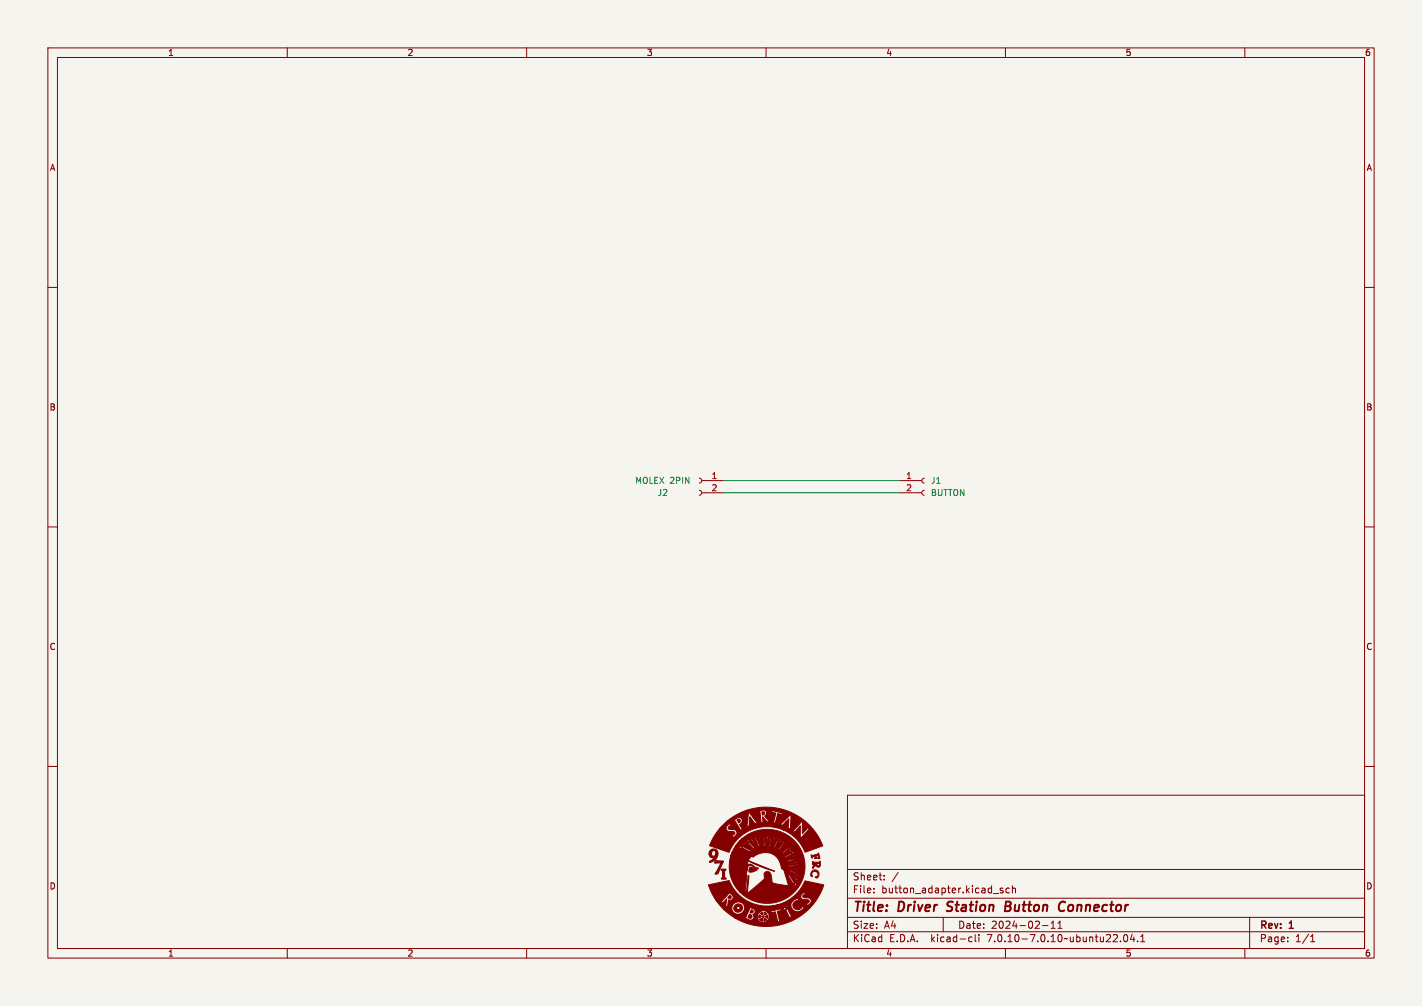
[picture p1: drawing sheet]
<svg xmlns="http://www.w3.org/2000/svg" width="297mm" height="210mm" viewBox="0 0 297 210" stroke-linecap="round" stroke-linejoin="round" font-family="sans-serif">
<path d="M0 0h297v210h-297z" fill="#f5f4ef" stroke="#f5f4ef" stroke-width=".21"/>
<g fill="none" stroke="#840000" stroke-width=".21">
<path d="M10 10h277v190h-277zM12 12h273v186h-273zM60 10v2M110 10v2M160 10v2M210 10v2M260 10v2M10 60h2M285 60h2M146 99.8l.4 .2 .2 .3-.2 .4-.4 .1M193 99.8l-.3 .2-.2 .3 .2 .4 .3 .1M10 110h2"/>
<path d="M146 102.4l.4 .1 .2 .4-.2 .3-.4 .2M146.6 102.9h4.5M146.6 100.3h4.5M188 102.9h4.5M188 100.3h4.5M193 102.4l-.3 .1-.2 .4 .2 .3 .3 .2M285 110h2M10 160h2M285 160h2M177 166h108v32h-108zM60 198v2M110 198v2"/>
<path d="M160 198v2M177 194.5h108M177 191.5h108M177 187.5h108M177 181.5h108M182.5 186.3v.1M182.5 185.5v.1M184.7 183.6v.1M184.7 182.8v.1M187.6 182.1l-1.3 2M197 191.5v3M202.6 195.6l.4 .1"/>
<path d="M203 196.5l-.4 .1M203.7 195.1v1.3l.2 .2M204.5 195.1v.1M204.5 195.6v1M209.5 185.5l-.4-.1-.2 .2 .1 .2 .5 .2v.3h-.6M210 198v2M210.8 185.5l-.4-.1-.3 .3 .1 .6h.6M211.5 185.5l.2-.1 .3 .1 .1 .9M211.5 184.9v1.5M217.7 193.2h1.2M219.5 193.8h.9M219.5 192.7l.5-.4v1.5"/>
<path d="M221 193.8h.8M221 192.7l.4-.4v1.5M234 196.5v.1M234.9 195.2l.1-.1a.8 .8 0 0 1 .6 .7 .8 .8 0 0 1-.6 .8 1 1 0 0 1-.1-1.4zM236.5 195l-.4 1.1h.9M236.8 195.6v1M237.6 196.5v.1M238.2 196.6h.9M238.2 195.5l.5-.4v1.5M260 198v2M261 191.5v6.5M269 196.5v.1"/>
<path d="M269 195.7v.1M273.7 196.6h.9M273.7 195.5l.5-.4v1.5"/>
</g>
<path d="M197.7 190.1l.3 .1M198 188.4l-.1 .6M210 189.2h.7M210.7 189.2l.2 .1M210.8 188.2h-.7l-.2 2 .9-.1M210.9 189.1l-.2 .1M222.3 190l-.4 .2-.5-.1M222.5 188.4l-.1-.1a.76 .76 0 0 0-1 .2" fill="none" stroke="#840000" stroke-width=".4"/>
<g fill="#840000" stroke="#840000" stroke-width=".21">
<path d="M148 184.7l2.7-.6a2.24 2.24 0 0 1 1.6-.2 8.5 8.5 0 0 0 10 5h2.9l.1 .6 .4 .7h.3a1.34 1.34 0 0 0 1.8-.9l-.1-.2-.4 .6a.99 .99 0 0 1-1.6-.4 .99 .99 0 0 1 1-1.3l.2 .1a.43 .43 0 0 0-.3-.6 .43 .43 0 0 0-.5 .3l-.7 .6-.2 .5h-2.9h.1a8.5 8.5 0 0 0 3.3-1.7h1.5l.3 .5 .9 .1a.42 .42 0 0 1 .6 .4 .42 .42 0 0 1-.6 .3l.3 .6 .2-.3a.73 .73 0 0 0 .4-1.1l-.4-.3h-1.1a.42 .42 0 0 1 0-.6 .42 .42 0 0 1 .5-.1l-.4-.5-.5 .5-.2 .5h-1.5l.2-.2a9.5 9.5 0 0 0 2.2-3.1l3.9 .9a12.7 12.7 0 0 1-18.6 6.8h2.1l1.4 .5 .3-.1 .3-.7h.6l.1 .1-.1 .1 .2 .3-.1 .1h.1l.1 .3h.1v.2l.7 .3 .1-.1 .3 .1 .9-.5-.1-.1 .3-.2-.1-.1 .1-.1v-.3l.1-.1h-.1l.1-.1-.2-.1 .1-.3-.2-.2v-.2l-.2 .1 .1-.2-.5-.1-.1-.2h1.2l.2 .7 .7-.4 .4 1.6a.23 .23 0 0 1 .1 .3 .23 .23 0 0 1-.2 .2 .57 .57 0 0 0 .8-.1l.1-.2h-.3l-.3-1.2a.41 .41 0 0 1-.1-.6 .41 .41 0 0 1 .6-.1v.1a.34 .34 0 0 0 .2-.3 .34 .34 0 0 0-.1-.3h.5l.1 .1a.86 .86 0 0 1 .8 .9l.2 .5a.28 .28 0 0 0 .2 .4 .28 .28 0 0 0 .4-.2l-.4-.9a1.16 1.16 0 0 1-.2-1.3h-.1a.22 .22 0 0 0-.3-.2 .22 .22 0 0 0-.1 .4l-.3 .1v-.4l-.3 .6-.6-.1-.1 .1-1.6 .4h-2.3v.1l-.1-.1v.2l-.4 .1-.1 .3h-.1l-.2 .6h-.6l-.3-.4a.69 .69 0 0 0 .5-.8 .69 .69 0 0 0-.7-.5l-.5-.2 .1 .3-.2 .5-.6 1.3-.2-.1-.1 .2h-2.1l-2.2-1.8 1.7 .1 .1 .3-.2 .2 .5 .1-.1 .3 .2-.1 .4 .1v.2l.4-.2 .2 .2 .1-.2 .3-.1 .2 .1a.36 .36 0 0 1 .4-.5v-.2l.3-.3a.28 .28 0 0 1-.2-.2 .28 .28 0 0 1 .2-.3 .28 .28 0 0 1-.3-.2 .28 .28 0 0 1 .2-.3 .31 .31 0 0 1-.4-.1 .31 .31 0 0 1-.1-.4 .28 .28 0 0 1-.4 .1 .28 .28 0 0 1-.1-.3 .34 .34 0 0 1-.4 .2 .34 .34 0 0 1-.3-.2 .3 .3 0 0 1-.2 .3 .3 .3 0 0 1-.3-.1v.2l-.2 .3-.3-.1a.31 .31 0 0 1 .1 .4 .31 .31 0 0 1-.4 .2 .3 .3 0 0 1 .3 .3 .3 .3 0 0 1-.3 .2h-1.4l-1.6-1.8h.9l.6 .6v-.3l.7-.7-.2 1.5 .5 .3-.1-.3 .1-.9a.27 .27 0 0 1 .1-.3 .27 .27 0 0 1 .4 0h.1a.71 .71 0 0 0 .4-.7 .71 .71 0 0 0-.5-.7l-.4-.2v.2l-1.4 1.6-1.2-.1-1.1-1.8z"/>
<path d="M154.5 175.5l.4-.3h1.8l1.3 1.9 .2-.2 3.6 .1 .9-1.6a.38 .38 0 0 0 .1-.6l-.1 .3h-.2v-.3l-.3 .3v.5l-.6 1.3h-3.4l-1.1-2h.4l.4 .5 .6 1.5h2.8l.8-2-.1-.3a.16 .16 0 0 1 0 .2 .16 .16 0 0 1-.2 0 .16 .16 0 0 1 0-.2l-.7 2.2h-2.4l-.5-1.3 .1-.6-.3-.3h.4l.2 .4 .5 1.8 .2-.1-.4-1.9h.3l.2 .4 .2 1.5 1.2 .1 .3-1.5 .2-.4-.1-.5-.1 .3-.2-.1 .1-.3a.62 .62 0 0 0-.2 .9l-.2 1.5h-.8l-.2-1.6 .2-.5h.2l.1 .3v1.8h.2l.1-2.3a.18 .18 0 0 1-.2 .2 .18 .18 0 0 1-.1-.3l-.1 .3h-.2l-.3-.3 .1 .2-.2 .1-.2-.2v.4h-.3l-.2-.4v.3l-.2-.1h-.5l-.1 .3h-.1l-.1-.3-.2 .3h-.5a.18 .18 0 0 1 0 .3 .18 .18 0 0 1-.2 0 .18 .18 0 0 1-.1-.2v.2h-1.8a7.8 7.8 0 0 1 11.2 .4 7.8 7.8 0 0 1-.8 11.2 8.1 8.1 0 0 1-10.7-.5h1l.3-.3 .4-3.2 .1 .1-.3 3.6 3.2-2.7a.76 .76 0 0 0 .3-1.1 .74 .74 0 0 1 .7-.8 .74 .74 0 0 1 .8 .8l.2 1.4a6.7 6.7 0 0 0 3.3 .8l-.6-2.3h.5l1 1.7 .1 .6 .4 .3v-.3l.2-.1 .1 .3a.55 .55 0 0 0 .1-.6 .55 .55 0 0 0-.5-.3l-1.1-1.7-.8 .1-.1-.5h.6l.4 .2 1.4 1.6h.3a.17 .17 0 0 1-.2-.1 .17 .17 0 0 1 .1-.2 .17 .17 0 0 1 .2 .1l-1.6-1.4-.2-.4h-.3l.2 .1-.1 .2-.8-.1-.2-.5h.9l1.5 .9a.49 .49 0 0 0 .3 .4 .49 .49 0 0 0 .5-.1l-.2-.1v-.1h.3l-.3-.3-.5-.1-1.4-.8-.2 .2h-.9v-.2a.44 .44 0 0 1-.6-.5 3.5 3.5 0 0 0-5.8-2l-.4-.1-.7 .8 5.6 2.3-3.2-1.1-2.4-1.2v1a1.03 1.03 0 0 1 1.5 .4l.7 .2v.2l-.6-.1-.6-.4a.54 .54 0 0 0-.9-.1h-.1l-.4 1.8 .2 .1-.4 3.6h-1a7.6 7.6 0 0 1-2-7.7l4.6 .1a6 6 0 0 1 3-1 3.7 3.7 0 0 1 3.3 3.5l-.1-.6h.4l.1 .4 .1-.1a.35 .35 0 0 0-.1-.4 .35 .35 0 0 0-.5 0l-.1-.2a.3 .3 0 0 1-.1-.4 .3 .3 0 0 1 .4-.1l.1 .3h.1a.37 .37 0 0 0-.2-.5 .37 .37 0 0 0-.4 .2l-.3-.4a.22 .22 0 0 1 0-.3 .22 .22 0 0 1 .4 .1l.1 .1h.1l-.2-.5-.6 .2-.1-.1a.32 .32 0 0 1-.3-.3 .32 .32 0 0 1 .3-.3l.2 .2h.2l-.4-.4-.2 .2a.5 .5 0 0 1-.8-.2 .24 .24 0 0 1 .1-.4 .24 .24 0 0 1 .4 .2h.1a.42 .42 0 0 0-.6-.4 .36 .36 0 0 1-.1 .4 .36 .36 0 0 1-.5 0 .3 .3 0 0 1-.3-.2 .3 .3 0 0 1 0-.3h.5l-.7-.2v.5h-.5a.33 .33 0 0 1-.4 0 .33 .33 0 0 1-.1-.4h.5v-.1h-.3a.25 .25 0 0 0-.4 .1 .25 .25 0 0 0 .1 .4l-1 .2-.1-.3 .5-.2-.3 .1a.25 .25 0 0 0-.3 .1 .25 .25 0 0 0 .1 .3l-.8 .5-.2-.3 .4-.4-.5 .3v.1a.26 .26 0 0 1 .2 .3 .26 .26 0 0 1-.2 .2h-4.6l.3-.6h3.8l.4 .5 .1-.1a.33 .33 0 0 1-.2-.4 .33 .33 0 0 1 .4-.2 .28 .28 0 0 1 .3-.2 .28 .28 0 0 1 .2 .3 .28 .28 0 0 1-.4 .2h.2a.33 .33 0 0 0 .4-.2 .33 .33 0 0 0-.2-.4l.6-.2a.27 .27 0 0 1 .4-.1 .27 .27 0 0 1 0 .4 .27 .27 0 0 1-.3 .1h.3a.3 .3 0 0 0 .3-.2 .3 .3 0 0 0-.1-.4h1.1v.4h-.5h.7v-.4l1 .2a.33 .33 0 0 1-.2 .4 .33 .33 0 0 1-.4-.2l.6 .3 .2-.5 .6 .3a.25 .25 0 0 1 .2 .2 .25 .25 0 0 1-.2 .3l-.4-.1a.42 .42 0 0 0 .4 .3 .42 .42 0 0 0 .4-.4l.6 .7-.4 .2-.3-.3a.36 .36 0 0 0 .3 .4 .36 .36 0 0 0 .4-.2h.1l.4 .7a.45 .45 0 0 1-.7-.2l.1 .2a.41 .41 0 0 0 .7 0l.1 .6a.22 .22 0 0 1-.1 .3 .22 .22 0 0 1-.3-.2l-.1-.1a.37 .37 0 0 0 .2 .4 .37 .37 0 0 0 .4-.1l.1 .4a.29 .29 0 0 1 .1 .4 .29 .29 0 0 1-.5 0l-.1-.4 .1 .5 .8-.1v.1l2 .5 .2-.1-.3-.1 .2-.2-.1-.1-2.2-.1-.1-.5h.3v.2h1.4l.4 .2 .3-.1-.2-.2 .1-.1 .2 .1a.45 .45 0 0 0-.4-.3 .45 .45 0 0 0-.4 .2h-1.7l-.1-.4h.3a.64 .64 0 0 0 .8 0h1.3l-.1-.3h.3l-.3-.1-.5 .1-1.8 .3-.1-.5h.3v.3l1.6-.4a.43 .43 0 0 0 .4 .1 .43 .43 0 0 0 .3-.4 .18 .18 0 0 1-.2 .1 .18 .18 0 0 1-.2-.1l.3-.2-.5-.1-.4 .4-1.3 .3h-.3l-.2-.4h.3l.1 .2 1.9-.6 .2-.2h-.3l.1-.3-2 .9h-.3l-.3-.5h.3l.2 .2 1.2-.6h.6l.3-.3h-.4v-.1l.3-.2a.77 .77 0 0 0-1 .4l-1.2 .6h-.3l-.2-.4 .4 .2 1.8-1.1a.16 .16 0 0 1-.2-.1 .16 .16 0 0 1 .2-.2h-.3l-1.6 1.2h-.3l-.4-.4h.4l.1 .2 1.3-1a.44 .44 0 0 0 .4-.1 .44 .44 0 0 0 .1-.4l-.2 .2-.1-.1 .1-.3-.4 .2-.2 .4-1.1 .9h-.4l-.4-.3 .6 .1 1.5-1.4v-.3l-.2 .2v-.3l-.1 .1-1.4 1.6h-.4l-.5-.3h.5l.2 .1 .8-1 .5-.3 .1-.4-.3 .1-.1-.1 .2-.2a.52 .52 0 0 0-.5 .6l-.9 1.2-1.2-.3 1 .1 1.2-1.7v-.1h-.3v-.2l-.2 .1-.9 1.8h-.8a5.8 5.8 0 0 0-4.6 .9h-3.8l.7-1.4h.7l.3 .4a1.47 1.47 0 0 1 1.3 .5l.6 .3 .4-.2-1.5-.8-.4-.4-.5-.1 .2 .3a.22 .22 0 0 1-.2 .1 .22 .22 0 0 1-.2-.2l-.7 .1 .4-.5h1.1l1.9 1.4 .2-.1-1.7-1.6h-.3l.3 .2-.1 .1h-1.4l.4-.5h1.3l.2 .4 .5 .2 1.1 1.1 .3-.1-1.3-1.3a.52 .52 0 0 0-.1-.6 .52 .52 0 0 0-.6 0 .22 .22 0 0 1 .3 .1 .22 .22 0 0 1-.1 .3z"/>
<path d="M150.6 181.5l.7-.1a.19 .19 0 0 1 .3 .2 .19 .19 0 0 1-.2 .2l-.1 .8a.51 .51 0 0 0 .4 .8l-.1 .1h-.7a.2 .2 0 0 1-.2-.1 .2 .2 0 0 1 .2-.2v-.9a.45 .45 0 0 0-.3-.7z"/>
<path d="M169.6 181.9a.86 .86 0 0 1 1.3 .1 .86 .86 0 0 1-.4 1.3l-.2-.2a.61 .61 0 0 0 .5-.7 .61 .61 0 0 0-.8-.4 .61 .61 0 0 0-.3 .8v.1a.3 .3 0 0 1-.4 0 .3 .3 0 0 1 0-.4z"/>
<path d="M149.5 179.6l1.2 .1a.28 .28 0 0 1 .4 .1 .28 .28 0 0 1-.2 .4l-.7 1.6a.65 .65 0 0 1-.8 .7l1.2-2.4-.9 .1a.29 .29 0 0 1-.5-.1 .29 .29 0 0 1 .2-.4z"/>
<path d="M169.7 179.9l1 .1 .6-.2a.93 .93 0 0 1-.4 1.2h-.1a.55 .55 0 0 0-.6-.2 .55 .55 0 0 0-.4 .5 .77 .77 0 0 1 .6-1h-.4l-.2 .2-.1-.2h.9a.32 .32 0 0 0 .2 .5 .32 .32 0 0 0 .3-.5h-1.4z"/>
<path d="M148.3 177.5a1.01 1.01 0 0 1 1.4 0 1.01 1.01 0 0 1 .1 1.4 1.54 1.54 0 0 1-1.6 1.1l1-.9a.86 .86 0 0 1-1.1-.8h.5a.47 .47 0 0 0 .6 .4 .47 .47 0 0 0 .3-.7 .48 .48 0 0 0-.6-.4 .48 .48 0 0 0-.3 .7h-.5z"/>
<path d="M169.4 178.5h.6a.96 .96 0 0 0 .9-.4l.3 .8a.22 .22 0 0 1 0 .3 .22 .22 0 0 1-.3 .1v-.2a.31 .31 0 0 0 0-.5 .31 .31 0 0 0-.5 .1l.3 .4-.5 .2-.1-.2a.2 .2 0 0 0 .1-.3 .2 .2 0 0 0-.3 0l-.3 .3z"/>
<path d="M151 172.3l.9-.9h1.2a.81 .81 0 0 1 .8 .7l.4 .6a.46 .46 0 0 1 .1 .7l.9-.4-.1-.1-.2 .1-.4-.6h1.3v.1l.8-.2-.2-.1v-.8l.5 .1a.16 .16 0 0 0 0-.3 .16 .16 0 0 0-.3 0l-.2 .2 .1-.9 .7 .9a.39 .39 0 0 1 .2 .7h5.4l.8 .3-.1-.3 .4-.4 .5 .1-.1-.3-.4 .2 .8-.8-.1 1.7-.3 .1 .8 .4-.1-.4 .1-1.7a.69 .69 0 0 0-.2-.9l-2.1 2h-5.4l.6-.2h4h-4h.2v-.2h-.3l-1.3-1.9a.21 .21 0 0 0-.4-.1 .21 .21 0 0 0 0 .3l-.3 2.3-1.4 .1a.22 .22 0 0 1-.1-.3 .22 .22 0 0 1 .2-.2l.3-.3v-.4a.71 .71 0 0 0-.6-.6 .71 .71 0 0 0-.7 .4l-.6 .4h-1.2l2.1-1.4 1.8-.8h2.7v.2h.2l.3 2.1-.3 .2 .9-.1-.2-.1-.2-1 1 1.1 .6-.1-.8-.8a.32 .32 0 0 1-.3-.3 .32 .32 0 0 1 .3-.3l.1-.5 1.9 .1-.3 1.5a.24 .24 0 0 1-.1 .3 .24 .24 0 0 1-.3 0l.1 .2 .7 .2 .1-.2a.27 .27 0 0 1-.2-.2 .27 .27 0 0 1 .1-.3l.4-1.4 .6 .2-.1 .1a.39 .39 0 0 0 .4-.5l-1-.1-1-.4-.2 .5h-1.1a.83 .83 0 0 0-1.3-.4h-3l.4-.1a12.7 12.7 0 0 1 15.7 7.5l-3.8 1.3a8.4 8.4 0 0 0-4.4-4.6h1.8l.7 .5-.1-.2 1.1-1.2-.1 2.5h.2l1.1-1.2a.55 .55 0 0 1 .8-.4l-.6-.7-.2 .2 .2 .2-1 1 .1-2.2a.51 .51 0 0 0-.7-.4l.2 .3-.1 .3-1.3 1.3-.2-.1-.1 .1a6 6 0 0 1-3.1-.4l-2.1-.3a8.7 8.7 0 0 0-8.1 5.3l-4-1.4a12.2 12.2 0 0 1 2.2-3.6h1.2l.4 .6 .8 .1a.44 .44 0 0 1 .7 .4 .44 .44 0 0 1-.7 .3l.2 .3a.17 .17 0 0 0 .1 .2 .17 .17 0 0 0 .2-.1l.1-.1a.86 .86 0 0 0 .5-1l-.5-.4h-.5a.48 .48 0 0 1-.6 0 .48 .48 0 0 1-.1-.6l.5-.2-.3-.5-.6 .5-.2 .5h-1.2z"/>
<path d="M158.6 191.9l.5-.2 .2 .2a.26 .26 0 0 1-.1 .5 .26 .26 0 0 1-.4-.3z"/>
<path d="M159.6 191.8l.1-.1 .4 .2a.35 .35 0 0 1-.1 .4 .35 .35 0 0 1-.4 0z"/>
<path d="M159.9 191.2h.1a.25 .25 0 0 1 .4-.2 .25 .25 0 0 1 0 .4l-.1 .3-.4-.3z"/>
<path d="M158.6 191l.4 .2v.2l-.5 .3z"/>
<path d="M159.6 190.4l.6 .3-.2 .1a.25 .25 0 0 1-.3 .1 .25 .25 0 0 1-.1-.3z"/>
<path d="M158.8 190.7l.5-.3v.5h-.1z"/>
<path d="M156.5 190.8l.5 .3a.41 .41 0 0 1-.1 .6 .41 .41 0 0 1-.6-.1z"/>
<path d="M156.9 189.9a.37 .37 0 0 1 .4 .5 .37 .37 0 0 1-.6 .2z"/>
<path d="M164.2 189.6l.3-.1-.3 .3 .2-.3v.2v-.2l-.2 .3z"/>
<path d="M153.5 189a.9 .9 0 0 1 1.4 0 .9 .9 0 0 1-.1 1.3 .9 .9 0 0 1-1.3-.2l-.2-.5h.5l.4 .3 .3-.1v-.4a.37 .37 0 0 0-.4-.2 .37 .37 0 0 0-.3 .4h-.5z"/>
<path d="M152.4 186.9l.3 .3v.2a.39 .39 0 0 1-.7 0z"/>
<path d="M156.6 181.1h.3l1.2 .5-.1 .1a1.83 1.83 0 0 1-1.5 .3l-.1-.1z"/>
<path d="M165.7 184.5l.1 .2 .1-.2h-.2l.2-.1v.3h-.2z"/>
<path d="M166.3 182.4h.2v.1h-.2l.2-.1z"/>
<path d="M166 180.7h.2v.2l-.2-.1h.2z"/>
<path d="M165.9 179.3l.1-.1 .1 .2-.2 .1 .2-.2-.2 .1 .1-.1-.1 .1 .1-.1z"/>
<path d="M165.4 178.1h.2v.2h-.2l.2-.1z"/>
<path d="M164.6 176.9h.2l-.1 .2 .1-.2-.2 .1 .1-.1-.1 .1z"/>
<path d="M154.9 176.6l.2 .2-.2-.2 .2 .2-.2-.2h.1l.1 .2-.2 .1z"/>
<path d="M163.5 176.1l.2-.1 .1 .2-.2 .1 .2-.2-.2 .1 .1-.1z"/>
<path d="M156.2 175.8h.2l-.1 .2-.2-.1h.2l-.2-.1 .2 .1z"/>
<path d="M162.3 175.2h.2v.2h-.2l.2-.1-.1-.1-.1 .2z"/>
<path d="M158 175.1h.1v.2h-.1l.1-.1v-.1l-.2 .2z"/>
<path d="M161 174.9h.1v.2h-.1l.1-.2-.1 .2 .1-.2-.2 .1z"/>
<path d="M159.3 174.9l.2 .1-.1-.1 .1 .1-.1-.2h.1l.1 .2h-.2z"/>
<path d="M153.9 171.2a.37 .37 0 0 1 .7 0 .37 .37 0 0 1-.4 .5z"/>
<path d="M159.1 169.5h.1a.33 .33 0 0 1 .5 .1 .33 .33 0 0 1-.2 .5h-.3z"/>
<circle cx="159.4" cy="191.3" r=".2"/>
<circle cx="164.7" cy="182.6" r=".1"/>
<circle cx="164.7" cy="181.6" r=".08"/>
</g>
<path d="M151.1 102.9h36.9M151.1 100.3h36.9" fill="none" stroke="#009600" stroke-width=".21"/>
<g font-size="2.8" fill="#840000">
<text x="178" y="190.9">Title:</text>
<text x="187.7" y="190.9">Driver</text>
<text x="198.6" y="190.9">Station</text>
<text x="211.5" y="190.9">Button</text>
<text x="223.6" y="190.9">Connector</text>
</g>
<g font-size="2.1" fill="#840000">
<text x="178" y="184">Sheet:</text>
<text x="178" y="186.7">File:</text>
<text x="184.1" y="186.7">button_adapter.kicad_sch</text>
<text x="178" y="196.9">KiCad</text>
<text x="178" y="194.1">Size:</text>
<text x="184.7" y="194.1">A4</text>
<text x="185.7" y="196.9">E.D.A.</text>
<text x="194.6" y="196.9">kicad-cli</text>
<text x="200" y="194.1">Date:</text>
<text x="206.5" y="196.9">7.0.10-7.0.10~ubuntu22.04.1</text>
<text x="207" y="194.1">2024-02-11</text>
<text x="263" y="194.3">Rev:</text>
<text x="263" y="196.9">Page:</text>
<text x="269.4" y="194.3">1</text>
<text x="270.5" y="196.9">1/1</text>
</g>
<g font-size="1.8" fill="#840000">
<text x="35" y="11.9">1</text>
<text x="85" y="11.9">2</text>
<text x="135" y="11.9">3</text>
<text x="185" y="11.9">4</text>
<text x="235" y="11.9">5</text>
<text x="285" y="11.9">6</text>
<text x="10.3" y="35.9">A</text>
<text x="285.3" y="35.9">A</text>
<text x="10.3" y="85.9">B</text>
<text x="285.3" y="85.9">B</text>
<text x="10.3" y="135.9">C</text>
<text x="285.3" y="135.9">C</text>
<text x="10.3" y="185.9">D</text>
<text x="285.3" y="185.9">D</text>
<text x="35" y="199.9">1</text>
<text x="85" y="199.9">2</text>
<text x="135" y="199.9">3</text>
<text x="185" y="199.9">4</text>
<text x="235" y="199.9">5</text>
<text x="285" y="199.9">6</text>
</g>
<g font-size="1.8" fill="#006464">
<text x="132.6" y="101.2">MOLEX 2PIN</text>
<text x="194.3" y="101.2">J1</text>
<text x="137.2" y="103.7">J2</text>
<text x="194.3" y="103.7">BUTTON</text>
</g>
<g font-size="1.8" fill="#a90000">
<text x="148.5" y="100.1">1</text>
<text x="189.2" y="100.1">1</text>
<text x="148.5" y="102.6">2</text>
<text x="189.2" y="102.6">2</text>
</g>
</svg>
